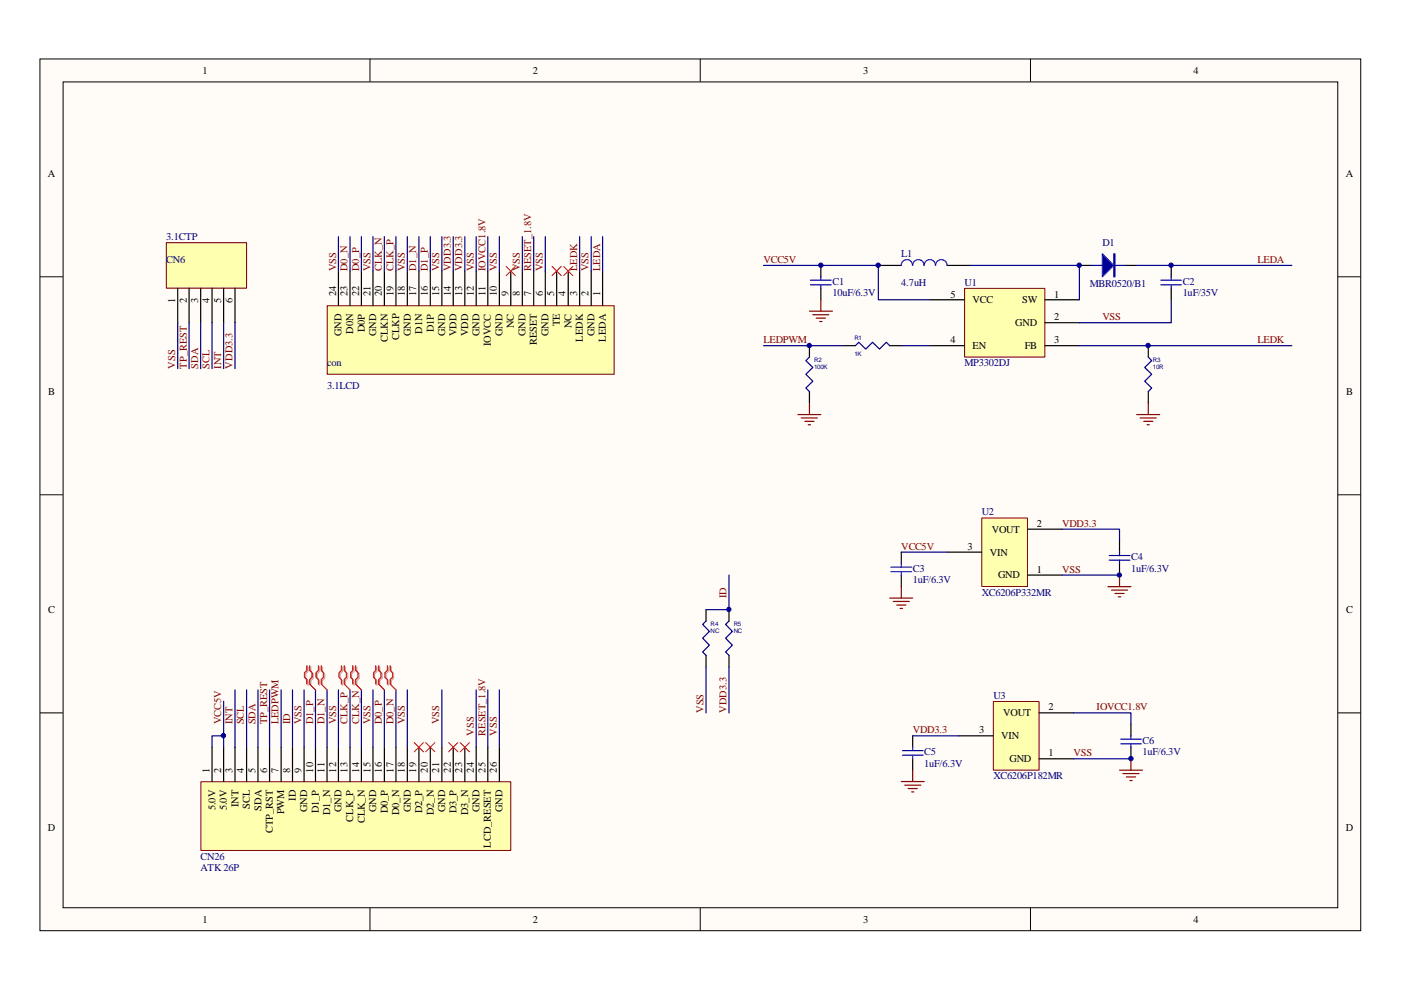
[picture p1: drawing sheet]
<svg xmlns="http://www.w3.org/2000/svg" width="297mm" height="210mm" viewBox="0 0 297 210" stroke-linecap="round" stroke-linejoin="round" font-family="sans-serif">
<path d="M8.5 12.5h280v184.8h-280z" fill="#fffcf8"/>
<path d="M8.5 12.5h280v184.8h-280z" fill="none" stroke="#000" stroke-width=".21"/>
<path d="M13.4 17.4h270.2v175.1h-270.2z" fill="#fffcf8"/>
<g fill="none" stroke="#000" stroke-width=".21">
<path d="M13.4 17.4h270.2v175.1h-270.2zM78.4 12.5v4.8M148.5 12.5v4.8M218.5 12.5v4.8M8.5 58.7h4.8M283.6 58.7h4.9M8.5 104.9h4.8M283.6 104.9h4.9M8.5 151.1h4.8M283.6 151.1h4.9M78.4 192.5v4.9M148.5 192.5v4.9"/>
<path d="M218.5 192.5v4.9"/>
</g>
<path d="M69.4 64.9h60.8v14.4h-60.8z" fill="#ffffb0"/>
<path d="M69.4 64.8h60.8v14.5h-60.8z" fill="none" stroke="#800000" stroke-width=".21"/>
<g fill="none" stroke="#000" stroke-width=".25">
<path d="M71.8 57.5v7.3M74.2 57.5v7.3M76.6 57.5v7.3M79.1 57.5v7.3M81.5 57.5v7.3M83.9 57.5v7.3M86.4 57.5v7.3M88.8 57.5v7.3M91.2 57.5v7.3M93.7 57.5v7.3M96.1 57.5v7.3M98.6 57.5v7.3"/>
<path d="M101 57.5v7.3M103.4 57.5v7.3M105.9 57.5v7.3M108.3 57.5v7.3M110.7 57.5v7.3M113.2 57.5v7.3M115.6 57.5v7.3M118 57.5v7.3M120.5 57.5v7.3M122.9 57.5v7.3M125.3 57.5v7.3M127.8 57.5v7.3"/>
</g>
<path d="M107.3 56.5l2 1.9M109.3 56.5l-2 1.9M117.1 56.5l1.9 1.9M119 56.5l-1.9 1.9M119.5 56.5l2 1.9M121.5 56.5l-2 1.9" fill="none" stroke="#f00" stroke-width=".21"/>
<g fill="none" stroke="#000080" stroke-width=".25">
<path d="M71.8 50.2v7.3M74.2 50.2v7.3M76.6 50.2v7.3M79.1 50.2v7.3M81.5 50.2v7.3M83.9 50.2v7.3M86.4 50.2v7.3M88.8 50.2v7.3M91.2 50.2v7.3M93.7 50.2v7.3M96.1 50.2v7.3M98.6 50.2v7.3"/>
<path d="M101 50.2v7.3M103.4 50.2v7.3M105.9 50.2v7.3M110.7 50.2v7.3M113.2 50.2v7.3M115.6 50.2v7.3M122.9 50.2v7.3M125.3 50.2v7.3M127.8 50.2v7.3"/>
</g>
<path d="M35.3 51.5h17v9.6h-17z" fill="#ffffb0"/>
<path d="M35.3 51.4h17v9.7h-17z" fill="none" stroke="#800000" stroke-width=".21"/>
<path d="M228.9 56.3h2.4M238.6 56.3h2.4M37.7 61.1v7.3M40.1 61.1v7.3M42.5 61.1v7.3M45 61.1v7.3M47.4 61.1v7.3M49.8 61.1v7.3" fill="none" stroke="#000" stroke-width=".25"/>
<path d="M37.7 68.4v9.8M40.1 68.4v9.8M42.5 68.4v9.8M45 68.4v9.8M47.4 68.4v9.8M49.8 68.4v9.8" fill="none" stroke="#000080" stroke-width=".25"/>
<path d="M231.3 56.3h7.3" fill="none" stroke="#00f" stroke-width=".25"/>
<g fill="#00f" stroke="#00f" stroke-width=".25">
<path d="M236.1 53.8h.3v4.9h-.3z" fill-rule="evenodd"/>
<path d="M233.7 53.8l2.4 2.5-2.4 2.4z" fill-rule="evenodd"/>
</g>
<path d="M204.6 61.2h16.9v14.5h-16.9z" fill="#ffffb0"/>
<path d="M204.5 61.1h17v14.6h-17z" fill="none" stroke="#800000" stroke-width=".21"/>
<g fill="none" stroke="#000" stroke-width=".25">
<path d="M174 56.3v2.4M186.2 56.3h4.9M200.8 56.3h4.9M248.3 56.3v2.4M174 61.1v2.5M178.9 73.3h2.5M188.6 73.3h2.5M197.2 63.6h7.3M197.2 73.3h7.3M221.5 63.6h7.4M221.5 68.4h7.4M221.5 73.3h7.4"/>
<path d="M243.5 73.3v2.4M248.3 61.1v2.5M243.5 83v2.4"/>
</g>
<path d="M186.2 56.3v7.3h11M205.7 56.3h23.2v7.3M241 56.3h32.9M161.9 73.3h17M181.4 73.3l.7-.7 1.5 1.4 1.4-1.4 1.5 1.4 1.4-1.4 .7 .7M191.1 73.3h6.1M228.9 73.3h45M243.5 75.7l.7 .8-1.5 1.4 1.5 1.4-1.5 1.5 1.5 1.5-.7 .7M248.3 63.6v4.8h-19.4" fill="none" stroke="#000080" stroke-width=".25"/>
<g fill="none" stroke="#800000" stroke-width=".25">
<path d="M171.6 66h4.9M172.3 66.7h3.4M173.1 67.5h1.9M173.8 68.2h.5M174 63.6v2.4M241 87.9h4.9M241.7 88.6h3.5M242.5 89.3h1.9M243.2 90.1h.5M243.5 85.4v2.5M234.9 124.4h4.9M235.7 125.1h3.4"/>
<path d="M236.4 125.8h1.9M237.1 126.5h.5M237.4 121.9v2.5"/>
</g>
<path d="M171.8 59.4h4.4M174 58.7v.7M191.1 56.3a1.19 1.19 0 0 1 1.2-1.3 1.19 1.19 0 0 1 1.2 1.3M193.5 56.3a1.21 1.21 0 0 1 1.2-1.3 1.21 1.21 0 0 1 1.2 1.3M196 56.3a1.19 1.19 0 0 1 1.1-1.3 1.19 1.19 0 0 1 1.2 1.3M198.4 56.3a1.21 1.21 0 0 1 1.2-1.3 1.21 1.21 0 0 1 1.2 1.3M246.1 59.4h4.4M248.3 58.7v.7M171.8 60.4h4.4M174 60.4v.7M246.1 60.4h4.4M248.3 60.4v.7" fill="none" stroke="#00f" stroke-width=".25"/>
<path d="M208.2 109.9h9.6v14.4h-9.6z" fill="#ffffb0"/>
<path d="M208.2 109.8h9.6v14.5h-9.6z" fill="none" stroke="#800000" stroke-width=".21"/>
<path d="M171.6 73.3v2.4M171.6 83v2.4M191.1 117.1v2.4M200.8 117.1h7.4M217.9 112.2h7.3M237.4 114.7v2.4M237.4 119.5v2.4M191.1 121.9v2.5M217.9 121.9h7.3" fill="none" stroke="#000" stroke-width=".25"/>
<path d="M161.9 56.3h24.3M171.6 75.7l-.7 .8 1.4 1.4-1.4 1.4 1.4 1.5-1.4 1.5 .7 .7M191.1 117.1h9.7M225.2 112.2h12.2v2.5M225.2 121.9h12.2" fill="none" stroke="#000080" stroke-width=".25"/>
<path d="M169.2 87.9h4.8M169.9 88.6h3.4M170.6 89.3h2M171.4 90.1h.4M171.6 85.4v2.5M188.6 126.8h4.9M189.4 127.5h3.4M190.1 128.3h2M190.8 129h.5M191.1 124.4v2.4" fill="none" stroke="#800000" stroke-width=".25"/>
<path d="M191.1 119.5v.7M235.2 118.8h4.4M235.2 117.8h4.4M237.4 117.1v.7M237.4 118.8v.7M188.9 121.2h4.4M188.9 120.2h4.4M191.1 121.2v.7" fill="none" stroke="#00f" stroke-width=".25"/>
<path d="M42.6 165.8h65.7v14.5h-65.7z" fill="#ffffb0"/>
<path d="M42.6 165.7h65.7v14.6h-65.7z" fill="none" stroke="#800000" stroke-width=".21"/>
<g fill="none" stroke="#000" stroke-width=".25">
<path d="M149.7 129.3v2.4M149.7 139v2.4M154.6 129.3v2.4M154.6 139v2.4M45 158.4v7.3M47.4 158.4v7.3M49.8 158.4v7.3M52.3 158.4v7.3M54.7 158.4v7.3M57.1 158.4v7.3M59.6 158.4v7.3M62 158.4v7.3"/>
<path d="M64.5 158.4v7.3M66.9 158.4v7.3M69.3 158.4v7.3M71.8 158.4v7.3M74.2 158.4v7.3M76.6 158.4v7.3M79.1 158.4v7.3M81.5 158.4v7.3M83.9 158.4v7.3M86.4 158.4v7.3M88.8 158.4v7.3M91.2 158.4v7.3"/>
<path d="M93.7 158.4v7.3M96.1 158.4v7.3M98.6 158.4v7.3M101 158.4v7.3M103.4 158.4v7.3M105.9 158.4v7.3"/>
</g>
<path d="M87.8 157.5l2 1.9M89.8 157.5l-2 1.9M90.3 157.5l1.9 1.9M92.2 157.5l-1.9 1.9M95.1 157.5l2 1.9M97.1 157.5l-2 1.9M97.6 157.5l1.9 1.9M99.5 157.5l-1.9 1.9" fill="none" stroke="#f00" stroke-width=".21"/>
<g fill="none" stroke="#000080" stroke-width=".25">
<path d="M149.7 131.7l-.7 .7 1.4 1.5-1.4 1.4 1.4 1.5-1.4 1.4 .7 .8M154.6 131.7l-.8 .7 1.5 1.5-1.5 1.4 1.5 1.5-1.5 1.4 .8 .8M154.6 121.9v7.4h-4.9M45 158.4v-2.4h2.4v2.4M47.4 148.7v7.3M49.8 146.3v12.1M52.3 146.3v12.1M54.7 146.3v12.1M57.1 146.3v12.1M59.6 146.3v12.1M62 146.3v12.1M64.5 146.3v12.1"/>
<path d="M66.9 146.3v12.1M69.3 146.3v12.1M71.8 146.3v12.1M74.2 146.3v12.1M76.6 146.3v12.1M79.1 146.3v12.1M81.5 146.3v12.1M83.9 146.3v12.1M86.4 146.3v12.1M93.7 146.3v12.1M101 146.3v12.1M103.4 146.3v12.1"/>
<path d="M105.9 146.3v12.1M149.7 141.4v9.7M154.6 141.4v9.7"/>
</g>
<path d="M237.4 163.3h4.8M238.1 164h3.4M238.8 164.7h1.9M239.6 165.5h.4M239.8 160.9v2.4" fill="none" stroke="#800000" stroke-width=".25"/>
<path d="M210.7 148.8h9.6v14.5h-9.6z" fill="#ffffb0"/>
<path d="M210.6 148.7h9.7v14.6h-9.7z" fill="none" stroke="#800000" stroke-width=".21"/>
<path d="M193.5 156v2.4M203.3 156h7.3M220.3 151.1h7.3M239.8 153.6v2.4M239.8 158.4v2.5M193.5 160.9v2.4M220.3 160.9h7.3" fill="none" stroke="#000" stroke-width=".25"/>
<path d="M193.5 156h9.8M227.6 151.1h12.2v2.5M227.6 160.9h12.2" fill="none" stroke="#000080" stroke-width=".25"/>
<path d="M191.3 159.1h4.4M193.5 158.4v.7M237.6 157.7h4.4M237.6 156.7h4.4M239.8 156v.7M239.8 157.7v.7M191.3 160.1h4.4M193.5 160.1v.8" fill="none" stroke="#00f" stroke-width=".25"/>
<path d="M191.1 165.7h4.9M191.8 166.5h3.4M192.5 167.2h2M193.3 167.9h.5M193.5 163.3v2.4" fill="none" stroke="#800000" stroke-width=".25"/>
<path d="M65.3 141.4v1l-.5 .4v1l.5 .5v1M65.9 141.4v1l.5 .4v1l-.5 .5v1M67.7 141.4v1l-.4 .4v1l.4 .5v1M68.4 141.4v1l.4 .4v1l-.4 .5v1M72.6 141.4v1l-.5 .4v1l.5 .5v1M73.2 141.4v1l.5 .4v1l-.5 .5v1M75.1 141.4v1l-.6 .4v1l.6 .5v1M75.6 141.4v1l.6 .4v1l-.6 .5v1M79.9 141.4v1l-.5 .4v1l.5 .5v1M80.5 141.4v1l.5 .4v1l-.5 .5v1M82.3 141.4v1l-.4 .4v1l.4 .5v1M83 141.4v1l.4 .4v1l-.4 .5v1" fill="none" stroke="#d0a19e" stroke-width=".25"/>
<path d="M65.9 145.3l1 1M68.4 145.3l.9 1M73.2 145.3l1 1M75.6 145.3l1 1M80.5 145.3l1 1M83 145.3l.9 1" fill="none" stroke="#d0a19e" stroke-width=".21"/>
<path d="M65.1 141.2v.9l-.5 .5v1l.5 .5v.9M65.7 141.2v.9l.5 .5v1l-.5 .5v.9M67.5 141.2v.9l-.5 .5v1l.5 .5v.9M68.1 141.2v.9l.5 .5v1l-.5 .5v.9M72.4 141.2v.9l-.5 .5v1l.5 .5v.9M73 141.2v.9l.4 .5v1l-.4 .5v.9M74.8 141.2v.9l-.5 .5v1l.5 .5v.9M75.4 141.2v.9l.5 .5v1l-.5 .5v.9M79.7 141.2v.9l-.5 .5v1l.5 .5v.9M80.3 141.2v.9l.5 .5v1l-.5 .5v.9M82.1 141.2v.9l-.5 .5v1l.5 .5v.9M82.7 141.2v.9l.5 .5v1l-.5 .5v.9" fill="none" stroke="#f00" stroke-width=".25"/>
<path d="M65.7 145l1.2 1.3M68.1 145l1.2 1.3M73 145l1.2 1.3M75.4 145l1.2 1.3M80.3 145l1.2 1.3M82.7 145l1.2 1.3" fill="none" stroke="#f00" stroke-width=".21"/>
<g fill="#000080" stroke="#000080" stroke-width=".21">
<circle cx="47.4" cy="156" r=".46"/>
<circle cx="154.5" cy="129.2" r=".46"/>
<circle cx="171.6" cy="73.3" r=".46"/>
<circle cx="174" cy="56.2" r=".46"/>
<circle cx="186.2" cy="56.2" r=".46"/>
<circle cx="228.8" cy="56.2" r=".46"/>
<circle cx="237.3" cy="121.9" r=".46"/>
<circle cx="239.8" cy="160.8" r=".46"/>
<circle cx="243.4" cy="73.3" r=".46"/>
<circle cx="248.3" cy="56.2" r=".46"/>
</g>
<g font-size="2.2">
<text x="43" y="15.6">1</text>
<text x="113" y="15.6">2</text>
<text x="183" y="15.6">3</text>
<text x="253" y="15.6">4</text>
<text x="10.2" y="37.5">A</text>
<text x="285.4" y="37.5">A</text>
<text x="37.1" y="64.2" transform="rotate(-90 37.1 64.2)">1</text>
<text x="39.6" y="64.2" transform="rotate(-90 39.6 64.2)">2</text>
<text x="42" y="64.2" transform="rotate(-90 42 64.2)">3</text>
<text x="44.4" y="64.2" transform="rotate(-90 44.4 64.2)">4</text>
<text x="46.9" y="64.2" transform="rotate(-90 46.9 64.2)">5</text>
<text x="49.3" y="64.2" transform="rotate(-90 49.3 64.2)">6</text>
<text x="71.2" y="62.8" transform="rotate(-90 71.2 62.8)">24</text>
<text x="73.7" y="62.8" transform="rotate(-90 73.7 62.8)">23</text>
<text x="76.1" y="62.8" transform="rotate(-90 76.1 62.8)">22</text>
<text x="78.5" y="62.8" transform="rotate(-90 78.5 62.8)">21</text>
<text x="81" y="62.8" transform="rotate(-90 81 62.8)">20</text>
<text x="83.4" y="62.8" transform="rotate(-90 83.4 62.8)">19</text>
<text x="85.9" y="62.8" transform="rotate(-90 85.9 62.8)">18</text>
<text x="88.3" y="62.8" transform="rotate(-90 88.3 62.8)">17</text>
<text x="90.7" y="62.8" transform="rotate(-90 90.7 62.8)">16</text>
<text x="93.1" y="62.8" transform="rotate(-90 93.1 62.8)">15</text>
<text x="95.6" y="62.8" transform="rotate(-90 95.6 62.8)">14</text>
<text x="98" y="62.8" transform="rotate(-90 98 62.8)">13</text>
<text x="100.5" y="62.8" transform="rotate(-90 100.5 62.8)">12</text>
<text x="102.9" y="62.8" transform="rotate(-90 102.9 62.8)">11</text>
<text x="105.3" y="62.8" transform="rotate(-90 105.3 62.8)">10</text>
<text x="107.8" y="62.8" transform="rotate(-90 107.8 62.8)">9</text>
<text x="110.2" y="62.8" transform="rotate(-90 110.2 62.8)">8</text>
<text x="112.6" y="62.8" transform="rotate(-90 112.6 62.8)">7</text>
<text x="115.1" y="62.8" transform="rotate(-90 115.1 62.8)">6</text>
<text x="117.5" y="62.8" transform="rotate(-90 117.5 62.8)">5</text>
<text x="119.9" y="62.8" transform="rotate(-90 119.9 62.8)">4</text>
<text x="122.4" y="62.8" transform="rotate(-90 122.4 62.8)">3</text>
<text x="124.8" y="62.8" transform="rotate(-90 124.8 62.8)">2</text>
<text x="127.3" y="62.8" transform="rotate(-90 127.3 62.8)">1</text>
<text x="201.5" y="63.1">5</text>
<text x="206.2" y="64.3">VCC</text>
<text x="216.7" y="64.3">SW</text>
<text x="223.5" y="63.1">1</text>
<text x="72.4" y="71.3" transform="rotate(-90 72.4 71.3)">GND</text>
<text x="74.9" y="70.8" transform="rotate(-90 74.9 70.8)">D0N</text>
<text x="77.3" y="70.4" transform="rotate(-90 77.3 70.4)">D0P</text>
<text x="79.8" y="71.3" transform="rotate(-90 79.8 71.3)">GND</text>
<text x="87.1" y="71.3" transform="rotate(-90 87.1 71.3)">GND</text>
<text x="89.5" y="70.8" transform="rotate(-90 89.5 70.8)">D1N</text>
<text x="91.9" y="70.4" transform="rotate(-90 91.9 70.4)">D1P</text>
<text x="94.4" y="71.3" transform="rotate(-90 94.4 71.3)">GND</text>
<text x="96.8" y="71.3" transform="rotate(-90 96.8 71.3)">VDD</text>
<text x="99.2" y="71.3" transform="rotate(-90 99.2 71.3)">VDD</text>
<text x="101.7" y="71.3" transform="rotate(-90 101.7 71.3)">GND</text>
<text x="106.6" y="71.3" transform="rotate(-90 106.6 71.3)">GND</text>
<text x="109" y="69.6" transform="rotate(-90 109 69.6)">NC</text>
<text x="111.4" y="71.3" transform="rotate(-90 111.4 71.3)">GND</text>
<text x="116.3" y="71.3" transform="rotate(-90 116.3 71.3)">GND</text>
<text x="118.7" y="69.2" transform="rotate(-90 118.7 69.2)">TE</text>
<text x="121.2" y="69.6" transform="rotate(-90 121.2 69.6)">NC</text>
<text x="126" y="71.3" transform="rotate(-90 126 71.3)">GND</text>
<text x="215.3" y="69.1">GND</text>
<text x="223.5" y="67.9">2</text>
<text x="82.2" y="72.5" transform="rotate(-90 82.2 72.5)">CLKN</text>
<text x="84.6" y="72.2" transform="rotate(-90 84.6 72.2)">CLKP</text>
<text x="104.1" y="73.4" transform="rotate(-90 104.1 73.4)">IOVCC</text>
<text x="113.8" y="73.3" transform="rotate(-90 113.8 73.3)">RESET</text>
<text x="123.6" y="72.4" transform="rotate(-90 123.6 72.4)">LEDK</text>
<text x="128.5" y="72.4" transform="rotate(-90 128.5 72.4)">LEDA</text>
<text x="201.5" y="72.8">4</text>
<text x="206.2" y="74">EN</text>
<text x="217.3" y="74">FB</text>
<text x="223.5" y="72.8">3</text>
<text x="10.2" y="83.7">B</text>
<text x="285.4" y="83.7">B</text>
<text x="210.3" y="113">VOUT</text>
<text x="219.8" y="111.7">2</text>
<text x="205.1" y="116.6">3</text>
<text x="209.8" y="117.8">VIN</text>
<text x="211.6" y="122.7">GND</text>
<text x="219.8" y="121.5">1</text>
<text x="10.2" y="129.9">C</text>
<text x="285.4" y="129.9">C</text>
<text x="207.6" y="155.5">3</text>
<text x="212.7" y="151.9">VOUT</text>
<text x="222.3" y="150.6">2</text>
<text x="212.3" y="156.7">VIN</text>
<text x="214" y="161.6">GND</text>
<text x="222.3" y="160.4">1</text>
<text x="44.4" y="163.8" transform="rotate(-90 44.4 163.8)">1</text>
<text x="46.9" y="163.8" transform="rotate(-90 46.9 163.8)">2</text>
<text x="49.3" y="163.8" transform="rotate(-90 49.3 163.8)">3</text>
<text x="51.7" y="163.8" transform="rotate(-90 51.7 163.8)">4</text>
<text x="54.2" y="163.8" transform="rotate(-90 54.2 163.8)">5</text>
<text x="56.6" y="163.8" transform="rotate(-90 56.6 163.8)">6</text>
<text x="59.1" y="163.8" transform="rotate(-90 59.1 163.8)">7</text>
<text x="61.5" y="163.8" transform="rotate(-90 61.5 163.8)">8</text>
<text x="63.9" y="163.8" transform="rotate(-90 63.9 163.8)">9</text>
<text x="66.4" y="163.8" transform="rotate(-90 66.4 163.8)">10</text>
<text x="68.8" y="163.8" transform="rotate(-90 68.8 163.8)">11</text>
<text x="71.2" y="163.8" transform="rotate(-90 71.2 163.8)">12</text>
<text x="73.7" y="163.8" transform="rotate(-90 73.7 163.8)">13</text>
<text x="76.1" y="163.8" transform="rotate(-90 76.1 163.8)">14</text>
<text x="78.5" y="163.8" transform="rotate(-90 78.5 163.8)">15</text>
<text x="81" y="163.8" transform="rotate(-90 81 163.8)">16</text>
<text x="83.4" y="163.8" transform="rotate(-90 83.4 163.8)">17</text>
<text x="85.9" y="163.8" transform="rotate(-90 85.9 163.8)">18</text>
<text x="88.3" y="163.8" transform="rotate(-90 88.3 163.8)">19</text>
<text x="90.7" y="163.8" transform="rotate(-90 90.7 163.8)">20</text>
<text x="93.1" y="163.8" transform="rotate(-90 93.1 163.8)">21</text>
<text x="95.6" y="163.8" transform="rotate(-90 95.6 163.8)">22</text>
<text x="98" y="163.8" transform="rotate(-90 98 163.8)">23</text>
<text x="100.5" y="163.8" transform="rotate(-90 100.5 163.8)">24</text>
<text x="102.9" y="163.8" transform="rotate(-90 102.9 163.8)">25</text>
<text x="105.3" y="163.8" transform="rotate(-90 105.3 163.8)">26</text>
<text x="45.7" y="171.8" transform="rotate(-90 45.7 171.8)">5.0V</text>
<text x="48.1" y="171.8" transform="rotate(-90 48.1 171.8)">5.0V</text>
<text x="50.5" y="171.1" transform="rotate(-90 50.5 171.1)">INT</text>
<text x="53" y="171.5" transform="rotate(-90 53 171.5)">SCL</text>
<text x="55.4" y="171.9" transform="rotate(-90 55.4 171.9)">SDA</text>
<text x="60.3" y="172.7" transform="rotate(-90 60.3 172.7)">PWM</text>
<text x="62.7" y="169.8" transform="rotate(-90 62.7 169.8)">ID</text>
<text x="65.2" y="172.3" transform="rotate(-90 65.2 172.3)">GND</text>
<text x="67.6" y="172.5" transform="rotate(-90 67.6 172.5)">D1_P</text>
<text x="70" y="172.9" transform="rotate(-90 70 172.9)">D1_N</text>
<text x="72.4" y="172.3" transform="rotate(-90 72.4 172.3)">GND</text>
<text x="79.8" y="172.3" transform="rotate(-90 79.8 172.3)">GND</text>
<text x="82.2" y="172.5" transform="rotate(-90 82.2 172.5)">D0_P</text>
<text x="84.6" y="172.9" transform="rotate(-90 84.6 172.9)">D0_N</text>
<text x="87.1" y="172.3" transform="rotate(-90 87.1 172.3)">GND</text>
<text x="89.5" y="172.5" transform="rotate(-90 89.5 172.5)">D2_P</text>
<text x="91.9" y="172.9" transform="rotate(-90 91.9 172.9)">D2_N</text>
<text x="94.4" y="172.3" transform="rotate(-90 94.4 172.3)">GND</text>
<text x="96.8" y="172.5" transform="rotate(-90 96.8 172.5)">D3_P</text>
<text x="99.2" y="172.9" transform="rotate(-90 99.2 172.9)">D3_N</text>
<text x="101.7" y="172.3" transform="rotate(-90 101.7 172.3)">GND</text>
<text x="106.6" y="172.3" transform="rotate(-90 106.6 172.3)">GND</text>
<text x="10.2" y="176.2">D</text>
<text x="57.8" y="176.7" transform="rotate(-90 57.8 176.7)">CTP_RST</text>
<text x="74.9" y="174.2" transform="rotate(-90 74.9 174.2)">CLK_P</text>
<text x="77.3" y="174.6" transform="rotate(-90 77.3 174.6)">CLK_N</text>
<text x="104.1" y="179.8" transform="rotate(-90 104.1 179.8)">LCD_RESET</text>
<text x="285.3" y="176.2">D</text>
<text x="43" y="195.6">1</text>
<text x="113" y="195.6">2</text>
<text x="183" y="195.6">3</text>
<text x="253" y="195.6">4</text>
</g>
<g font-size="2.2" fill="#000080">
<text x="35.3" y="50.9">3.1CTP</text>
<text x="233.7" y="52.1">D1</text>
<text x="35.3" y="55.8">CN6</text>
<text x="191.1" y="54.5">L1</text>
<text x="176.5" y="60.4">C1</text>
<text x="176.5" y="62.8">10uF/6.3V</text>
<text x="191.1" y="60.6">4.7uH</text>
<text x="204.5" y="60.6">U1</text>
<text x="231.1" y="60.9">MBR0520/B1</text>
<text x="250.8" y="60.4">C2</text>
<text x="250.8" y="62.8">1uF/35V</text>
<text x="69.3" y="77.7">con</text>
<text x="204.5" y="77.7">MP3302DJ</text>
<text x="69.3" y="82.5">3.1LCD</text>
<text x="208.2" y="109.3">U2</text>
<text x="239.8" y="118.8">C4</text>
<text x="193.5" y="121.2">C3</text>
<text x="193.5" y="123.6">1uF/6.3V</text>
<text x="239.8" y="121.2">1uF/6.3V</text>
<text x="208.2" y="126.3">XC6206P332MR</text>
<text x="210.6" y="148.2">U3</text>
<text x="196" y="160.1">C5</text>
<text x="242.2" y="157.7">C6</text>
<text x="242.2" y="160.1">1uF/6.3V</text>
<text x="196" y="162.6">1uF/6.3V</text>
<text x="210.6" y="165.2">XC6206P182MR</text>
<text x="42.5" y="182.3">CN26</text>
<text x="42.5" y="184.7">ATK 26P</text>
</g>
<g font-size="2.2" fill="#800000">
<text x="71.2" y="57.5" transform="rotate(-90 71.2 57.5)">VSS</text>
<text x="73.7" y="57.5" transform="rotate(-90 73.7 57.5)">D0_N</text>
<text x="76.1" y="57.5" transform="rotate(-90 76.1 57.5)">D0_P</text>
<text x="78.5" y="57.5" transform="rotate(-90 78.5 57.5)">VSS</text>
<text x="81" y="57.5" transform="rotate(-90 81 57.5)">CLK_N</text>
<text x="83.4" y="57.5" transform="rotate(-90 83.4 57.5)">CLK_P</text>
<text x="85.9" y="57.5" transform="rotate(-90 85.9 57.5)">VSS</text>
<text x="88.3" y="57.5" transform="rotate(-90 88.3 57.5)">D1_N</text>
<text x="90.7" y="57.5" transform="rotate(-90 90.7 57.5)">D1_P</text>
<text x="93.1" y="57.5" transform="rotate(-90 93.1 57.5)">VSS</text>
<text x="95.6" y="57.5" transform="rotate(-90 95.6 57.5)">VDD3.3</text>
<text x="98" y="57.5" transform="rotate(-90 98 57.5)">VDD3.3</text>
<text x="100.5" y="57.5" transform="rotate(-90 100.5 57.5)">VSS</text>
<text x="102.9" y="57.5" transform="rotate(-90 102.9 57.5)">IOVCC1.8V</text>
<text x="105.3" y="57.5" transform="rotate(-90 105.3 57.5)">VSS</text>
<text x="110.2" y="57.5" transform="rotate(-90 110.2 57.5)">VSS</text>
<text x="112.6" y="57.5" transform="rotate(-90 112.6 57.5)">RESET_1.8V</text>
<text x="115.1" y="57.5" transform="rotate(-90 115.1 57.5)">VSS</text>
<text x="122.4" y="57.5" transform="rotate(-90 122.4 57.5)">LEDK</text>
<text x="124.8" y="57.5" transform="rotate(-90 124.8 57.5)">VSS</text>
<text x="127.3" y="57.5" transform="rotate(-90 127.3 57.5)">LEDA</text>
<text x="161.9" y="55.8">VCC5V</text>
<text x="266.6" y="55.8">LEDA</text>
<text x="233.7" y="67.9">VSS</text>
<text x="161.9" y="72.8">LEDPWM</text>
<text x="266.6" y="72.8">LEDK</text>
<text x="37.1" y="78.2" transform="rotate(-90 37.1 78.2)">VSS</text>
<text x="39.6" y="78.2" transform="rotate(-90 39.6 78.2)">TP_REST</text>
<text x="42" y="78.2" transform="rotate(-90 42 78.2)">SDA</text>
<text x="44.4" y="78.2" transform="rotate(-90 44.4 78.2)">SCL</text>
<text x="46.9" y="78.2" transform="rotate(-90 46.9 78.2)">INT</text>
<text x="49.3" y="78.2" transform="rotate(-90 49.3 78.2)">VDD3.3</text>
<text x="225.2" y="111.7">VDD3.3</text>
<text x="191.1" y="116.6">VCC5V</text>
<text x="225.2" y="121.5">VSS</text>
<text x="154.1" y="126.8" transform="rotate(-90 154.1 126.8)">ID</text>
<text x="46.9" y="153.6" transform="rotate(-90 46.9 153.6)">VCC5V</text>
<text x="49.3" y="153.6" transform="rotate(-90 49.3 153.6)">INT</text>
<text x="51.7" y="153.6" transform="rotate(-90 51.7 153.6)">SCL</text>
<text x="54.2" y="153.6" transform="rotate(-90 54.2 153.6)">SDA</text>
<text x="56.6" y="153.6" transform="rotate(-90 56.6 153.6)">TP_REST</text>
<text x="59.1" y="153.6" transform="rotate(-90 59.1 153.6)">LEDPWM</text>
<text x="61.5" y="153.6" transform="rotate(-90 61.5 153.6)">ID</text>
<text x="63.9" y="153.6" transform="rotate(-90 63.9 153.6)">VSS</text>
<text x="66.4" y="153.6" transform="rotate(-90 66.4 153.6)">D1_P</text>
<text x="68.8" y="153.6" transform="rotate(-90 68.8 153.6)">D1_N</text>
<text x="71.2" y="153.6" transform="rotate(-90 71.2 153.6)">VSS</text>
<text x="73.7" y="153.6" transform="rotate(-90 73.7 153.6)">CLK_P</text>
<text x="76.1" y="153.6" transform="rotate(-90 76.1 153.6)">CLK_N</text>
<text x="78.5" y="153.6" transform="rotate(-90 78.5 153.6)">VSS</text>
<text x="81" y="153.6" transform="rotate(-90 81 153.6)">D0_P</text>
<text x="83.4" y="153.6" transform="rotate(-90 83.4 153.6)">D0_N</text>
<text x="85.9" y="153.6" transform="rotate(-90 85.9 153.6)">VSS</text>
<text x="93.1" y="153.6" transform="rotate(-90 93.1 153.6)">VSS</text>
<text x="149.1" y="151.1" transform="rotate(-90 149.1 151.1)">VSS</text>
<text x="154.1" y="151.1" transform="rotate(-90 154.1 151.1)">VDD3.3</text>
<text x="193.5" y="155.5">VDD3.3</text>
<text x="232.5" y="150.6">IOVCC1.8V</text>
<text x="100.5" y="156" transform="rotate(-90 100.5 156)">VSS</text>
<text x="102.9" y="156" transform="rotate(-90 102.9 156)">RESET_1.8V</text>
<text x="105.3" y="156" transform="rotate(-90 105.3 156)">VSS</text>
<text x="227.6" y="160.4">VSS</text>
</g>
<g font-size="1.3" fill="#000080">
<text x="172.6" y="76.7">R2</text>
<text x="181.1" y="72.1">R1</text>
<text x="181.1" y="75.5">1K</text>
<text x="244.4" y="76.7">R3</text>
<text x="172.6" y="78.2">100K</text>
<text x="244.4" y="78.2">10R</text>
<text x="150.7" y="132.6">R4</text>
<text x="150.7" y="134.1">NC</text>
<text x="155.6" y="132.6">R5</text>
<text x="155.6" y="134.1">NC</text>
</g>
</svg>
